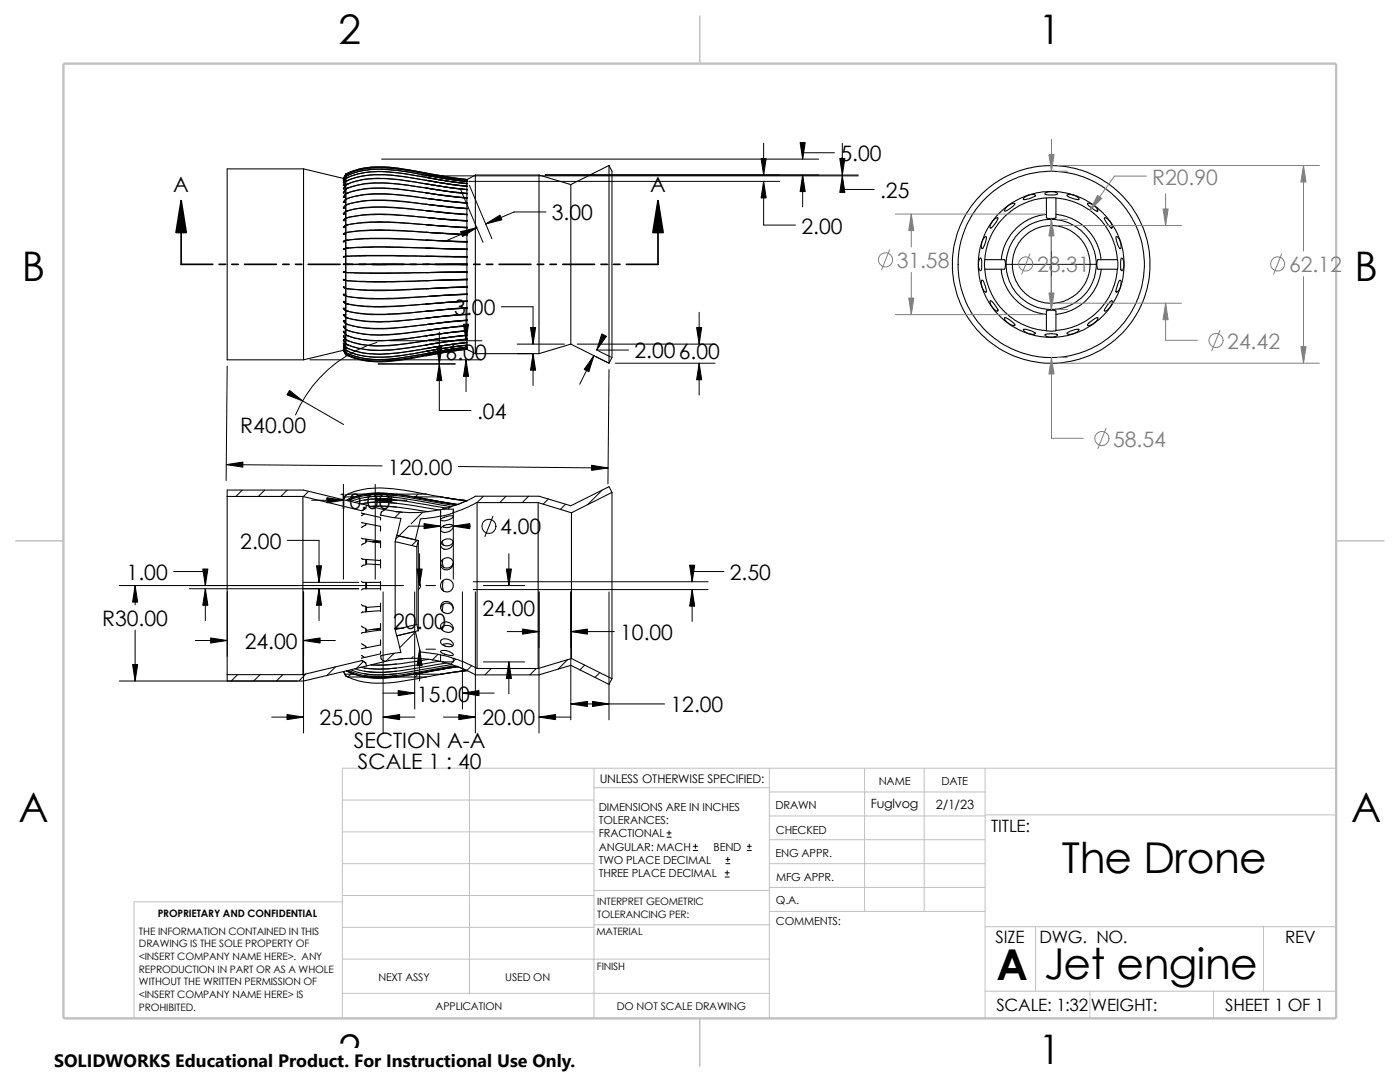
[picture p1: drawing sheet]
<svg xmlns="http://www.w3.org/2000/svg" width="279mm" height="216mm" viewBox="0 0 279 216" stroke-linecap="round" stroke-linejoin="round" font-family="sans-serif">
<g fill="none" stroke="#c0c0c0" stroke-width=".2">
<path d="M68.3 159.6h50.2M93.7 153.3v44.9M118.5 157.2h35M118.5 153.3v49.9M153.5 158h43.1M153.5 153.3v49.9M172.6 153.3v28.6M184.4 153.3v28.6M196.6 153.3v49.9M266.7 153.3h-198.4v49.9M68.3 172.3h50.2M68.3 166h50.2"/>
<path d="M68.3 178.7h50.2M68.3 180h-41.5v23.2M118.5 177.7h35.1M153.5 172.3h43.1M153.5 162.8h43.1M153.5 167.6h43.1M153.5 177.1h43.1M196.6 162.6h70.1M68.3 185h50.2M68.3 191.4h85.2M68.3 198.2h85.2M118.5 184.5h35.1"/>
<path d="M153.6 181.9h43M196.6 184.9h70.1M196.6 197.8h70.1M206.7 184.9v12.9M217.5 197.8v5.4M242.2 197.8v5.4M252.1 184.9v12.9"/>
</g>
<path d="M139.7 3.2v9.5M3.1 107.9h9.6M266.7 107.9h9.5M139.7 203.2v9.5" fill="none" stroke="#c0c0c0" stroke-width=".21"/>
<path d="M12.7 12.7h254v190.5h-254z" fill="none" stroke="#c0c0c0" stroke-width=".47"/>
<g fill="none" stroke="#000" stroke-width=".21">
<path d="M60.6 33.7v38.1M60.6 33.7h-15.3v38.1h15.3M60.6 33.7l7.9 1.9M68.5 35.6h.1M68.5 35.8h.1M68.5 35.8h.2M68.5 36h.1M68.5 36v.1M68.5 37h.1M68.5 36.1h.2M68.5 36.4h.1M68.5 36.4l.3 .1"/>
<path d="M68.5 37l.4 .1M68.5 37.6h.1M68.5 37.7h.1M68.5 37.7l.5 .1M68.5 38.4h.1M68.5 38.5h.1M68.5 38.5l.5 .1M68.5 39.3h.1M68.5 39.4h.1M68.5 39.4l.5 .1M68.8 38.9l-.3 .5M68.8 38.9l-.3 .4"/>
<path d="M68.8 38l-.3 .5M68.8 38l-.3 .4M68.8 37.2l-.3 .5M68.8 37.2l-.3 .4M68.8 35.1l-.3 .5M69 37.8h.1M69 37h.1M69 34.8h.1M69 34.8v36M69 35.6h.1M69 38.7h.1M69 36.2h.1"/>
<path d="M69 39.8h.1M69 39.7l-.5 .7M69 39.7h.1M69 38.7l-.5 .7M69 38.7l-.2 .2M69 38.7l-.5 .6M69 37.7v.1M69 37.7l-.5 .8M69 37.7h.1M69 37.7l-.2 .3M69 37.7l-.5 .7M69 36.9v.1"/>
<path d="M69 36.9l-.5 .8M69 36.9h.1M69 36.9l-.2 .3M69 36.9l-.5 .7M69 36.2l-.5 .8M69 35.6v.1M69 35.6l-.5 .8M69 35.2h.1M69 35.2l-.5 .9M69 35.2l-.5 .8M69 34.9v.1M69 34.9l-.5 .9"/>
<path d="M69 34.9h.1M69 34.8l-.5 .8M69.5 39.6a27.7 27.7 0 0 1 12-.5l3.5 .5M69.5 38.5a23.3 23.3 0 0 1 10-.7l5.5 .7M69.5 39.6a24.1 24.1 0 0 1 11-.7l4.5 .7M69.5 37.5a22.7 22.7 0 0 1 11-.6l4.5 .6M69.5 38.5a22.7 22.7 0 0 1 11-.7l4.5 .7M69.5 36.7a18.1 18.1 0 0 1 9-.9l6.5 .9M69.5 37.5a21.9 21.9 0 0 1 11-.7l4.5 .7M69.5 36.7a17.4 17.4 0 0 1 9-1l6.5 1M69.5 36a20.1 20.1 0 0 1 11-.7l4.5 .7M69.5 36a19.5 19.5 0 0 1 11-.8l4.5 .8"/>
<path d="M69.5 35a16.8 16.8 0 0 1 9-1l6.5 1M69.5 35a17.9 17.9 0 0 1 10-1l5.5 1M69.5 39.6l-.5 .2M69.5 38.5l-.5 .2M69.5 37.5l-.5 .2M69.5 39.6l-.5 .1M69.5 36.7l-.5 .2M69.5 36l-.5 .2M69.5 35l-.5 .2M85 39.6l8.2 .9M85 38.5l8.2 1M85 37.5l8.2 1.1"/>
<path d="M85 36.7l8.2 1.1M85 36l8.2 1.2M85 35.4l5.8 1 2.4 .2M85 35l8.2 1.2M85 34.5l8.2 1.3M85 34.7l3.7 .6 4.5 .6M85 35.4a37.7 37.7 0 0 0-12.3-.9l-2.3 .5-1.4 .6M85 34.7a36.8 36.8 0 0 0-11.6-1.1 12 12 0 0 0-4.4 1.3M85 34.5l-1.4-.3a30.4 30.4 0 0 0-10.9-.7l-2.8 .8-.9 .5M85 39.6l8.2 1M85 38.5l4.5 .7 3.7 .3M85 37.5l8.2 1.2"/>
<path d="M85 36l4.5 .7 3.7 .5M85 35.4l4.5 .8 3.7 .5M85 35l4.5 .8 3.7 .4M85 34.7l8.2 1.3M85 37.5l4.1 .6 4.1 .5M85 36l8.2 1.1M85 36l5.1 .8 3.1 .4M85 35.4l8.2 1.3M85 35.4l4.1 .7 4.1 .5M85 35l4.1 .7 4.1 .5M85 34.7l6.2 1 2 .2M93.2 39.5v1"/>
<path d="M93.2 38.7v.8M93.2 37.8v.8M93.2 37.2v.6M93.2 36.7v.4M93.2 36.2v.4M93.2 36v.2M93.2 35.8v.1M93.2 35.9v.1M93.2 36.2h.1M93.2 36.6v.1M93.2 37.1v.1M93.2 37.8h.1"/>
<path d="M93.2 38.6v.1M93.2 39.5h.1M93.2 38.7h.1M93.2 37.2h.1M93.2 36.7h.1M93.2 36.6h.1M93.2 35.9h.1M93.2 35.8h.1M94.9 34.9l-1.7 .9M94.9 34.9v35.7M94.9 34.9h12.7M107.6 34.9v35.7"/>
<path d="M107.6 34.9l6.3 1.9M113.9 36.8v31.9M121.5 33l.6 1.2v37.1l-.6 1.2M121.5 33l-7.6 3.8M121.5 33v39.5M204.3 39.5a2.09 2.09 0 0 1 2.3-.5l-.1 .2-.8 .3a1.81 1.81 0 0 1-1.5 .2zM208.5 38.6a2.3 2.3 0 0 1 2.6 .1l-.4 .2h-.7a1.83 1.83 0 0 1-1.5-.2zM208.8 39.5l-2.5 .4-2.3 .8-1.8 1.1-2 1.7-.9 1.1-1.6 2.5-.8 2.4-.3 2.3M208.8 39.5h1.9v4l-1.2 .1-.7-.2zM210.7 39.5l1.8 .3 1.4 .3 2 .8 1.6 1.1 1.7 1.4 1.4 1.7 1.4 2.4 .7 2.1 .3 2.2M213 38.9a2.15 2.15 0 0 1 2.3 .9l-.8-.1a2.05 2.05 0 0 1-1.6-.8zM68.5 52.7h4.3"/>
<path d="M68.5 54.2l1 .2M68.5 54.3h.2M68.5 41.5h.1M68.5 42.6v.1M68.5 44h.1M68.5 54.2v.2M68.5 55.8v.1l.5 .1h.5M68.5 58.7v.1M68.5 40.3h.1M68.5 40.4l.5 .1M68.5 41.4h.1M68.5 41.5l.5 .1"/>
<path d="M68.5 42.7h.1M68.5 42.7l.5 .1M68.5 43.9h.1M68.5 44l.5 .1M68.5 45.4h.5M68.5 46.7h.1M68.5 46.8h.5M68.5 48.3h.5M68.5 49.7h.1M68.5 49.7l.5 .1M68.5 51.3h.5M68.5 52.7h.5"/>
<path d="M68.5 52.8h.1M68.5 52.8h.5M68.5 54.2h.5M68.5 55.8h.5M68.5 57.3h.1M68.5 57.4h.1M68.5 58.8h.1M68.5 54.3l.3 .1M68.5 54.4h.5M68.5 55.8l.5 .2M68.5 55.8l.3 .1M68.5 57.3l.5 .2"/>
<path d="M68.5 57.3l.3 .1M68.5 57.4h.3M68.5 57.4l.5 .2M68.5 58.7l.5 .4M68.5 58.8l.3 .2M68.5 58.8l.5 .3M68.6 57.3l-.1 .1M68.6 55.8l.2 .1M68.8 54.4h.2M68.8 46.5l-.3 .3M68.8 45.1l-.2 .2M68.8 52.7l-.3 .1"/>
<path d="M68.8 51.2l-.3 .1M68.8 55.9l.2 .1M68.8 49.6l-.3 .1M68.8 57.4l.2 .2M68.8 59l.2 .1M68.8 46.5l-.3 .2M68.8 45.1l-.3 .2M68.8 43.7l-.3 .2M68.8 41.1l-.3 .4M68.8 41.1l-.3 .3M69 51.1h.5M69 56h.1"/>
<path d="M69 46.4h.1M69 54.4h.5M69 49.5h.1M69 48h.1M69 45h.1M69 43.6h.1M69 42.2h.1M69 56h.5M69 57.5l.5 .1M69 59.1l.5 .1M69 51.1l-.5 .1h.3M69 51.1v.1"/>
<path d="M69 49.5v.1M69 44.9l-.5 .5M69 48l-.5 .1v.2M69 48l-.4 .2M69 52.7v.1M69 57.2l-.5 .1M69 58.7h-.5M69 57.5v.1M69 59.1h.1M69 52.7l-.5 .1M69 51.1l-.5 .2M69 51.1l-.2 .1"/>
<path d="M69 49.5l-.5 .2M69 49.5l-.2 .1M69 57.6h.1M69 57.6h.5M69 48l-.5 .3M69 46.4l-.5 .4M69 46.4l-.2 .1M69 44.9h.1M69 44.9l-.2 .2M69 43.5l-.5 .5M69 43.5h.1M69 43.5l-.5 .4"/>
<path d="M69 42.2l-.5 .5M69 40.9h.1M69 40.9l-.5 .6M69 40.9l-.2 .2M69 40.9l-.5 .5M69.5 51.1h15.5M69.5 52.7h15.5zM69.5 54.4h15.5M69.5 51.1l3.2-.1 12.3 .1M69.5 49.5l5.2-.2 10.3 .2M69.5 54.4l4.5 .2 11-.2M69.5 56l3.9 .2 11.6-.2"/>
<path d="M69.5 56a96.7 96.7 0 0 0 15.5 0M69.5 57.6a112.7 112.7 0 0 0 15.5 0M69.5 49.5a112.7 112.7 0 0 1 15.5 0M69.5 47.9a96.7 96.7 0 0 1 15.5 0M69.5 47.9a75.3 75.3 0 0 1 15.5 0M69.5 46.4a75.3 75.3 0 0 1 15.5 0M69.5 57.6a75.3 75.3 0 0 0 15.5 0M69.5 59.2a66.7 66.7 0 0 0 14.1 .1l1.4-.1M69.5 46.4a55.8 55.8 0 0 1 14.1-.2l1.4 .2M69.5 44.8a53.8 53.8 0 0 1 14.1-.1l1.4 .1M69.5 59.2a53.8 53.8 0 0 0 14.1 .1l1.4-.1M69.5 44.8a44.5 44.5 0 0 1 13-.2l2.5 .2"/>
<path d="M69.5 43.4a44.5 44.5 0 0 1 13-.2l2.5 .2M69.5 43.4a34.2 34.2 0 0 1 12-.3l3.5 .3M69.5 42a34.2 34.2 0 0 1 12-.3l3.5 .3M69.5 42a31 31 0 0 1 12-.4l3.5 .4M69.5 40.8l.4-.2a38 38 0 0 1 13.7 0l1.4 .2M69.5 40.8a27.7 27.7 0 0 1 12-.5l3.5 .5M69.5 49.5h-.5M69.5 47.9l-.5 .1M69.5 46.4h-.5M69.5 44.8l-.5 .2-.5 .4M69.5 43.4l-.5 .1M69.5 42l-.5 .2"/>
<path d="M69.5 46.4h-.5l-.5 .3M69.5 40.8l-.5 .1M69.5 44.8l-.5 .1M72.8 52.7h6.3M73.2 52.7h.1M75.9 52.7v.1M76.8 52.7h.1M79.1 52.7h5.9M85 52.7h8.2M85 51.1l8.2 .1M85 49.5l8.2 .2M85 47.9l8.2 .4"/>
<path d="M85 46.4l8.2 .4M85 44.8l8.2 .6M85 43.4l8.2 .7M85 42l8.2 .8M85 40.8l8.2 .8M85 51.1l8.2 .2M85 52.7l8.2 .1M85 49.5l8.2 .3M85 46.4l8.2 .5M85 44.8l8.2 .7M85 40.8l8.2 .9M85 47.9l8.2 .3"/>
<path d="M85 46.4l8.2 .3M85 44.8l8.2 .5M85 43.4l8.2 .6M93.2 54.3l-8.2 .1M93.2 55.8l-8.2 .2M93.2 57.3l-8.2 .3M93.2 58.7l-8.2 .5M93.2 52.7h-8.2M93.2 54.4h-8.2M93.2 54.2l-8.2 .2M93.2 55.7l-8.2 .3M93.2 57.2l-8.2 .4"/>
<path d="M93.2 58.8l-8.2 .4M93.2 51.3v1.4M93.2 52.8v1.4M93.2 49.8v1.4M93.2 54.4v1.3M93.2 55.8v1.4M93.2 48.3v1.4M93.2 46.9v1.3M93.2 57.3v1.4M93.2 45.5v1.2M93.2 58.8v1.3M93.2 44.1v1.2"/>
<path d="M93.2 42.8v1.2M93.2 41.7v1.1M93.2 40.6v1M93.2 51.3h.1M93.2 52.7h.1M93.2 54.2h.1M93.2 55.7h.1M93.2 40.5v.1M93.2 41.6v.1M93.2 42.8h.1M93.2 44v.1M93.2 45.3v.2"/>
<path d="M93.2 46.7v.2M93.2 48.2v.1M93.2 49.7v.1M93.2 51.2v.1M93.2 52.7v.1M93.2 54.2v.2M93.2 55.7v.1M93.2 57.2v.1M93.2 58.7v.1M93.2 52.8h.1M93.2 49.8h.1M93.2 58.7h.1"/>
<path d="M93.2 48.3h.1M93.2 46.9h.1M93.2 45.5h.1M93.2 44.1h.1M93.2 41.7h.1M93.2 40.6h.1M195.6 51.6l.1-.1a2.49 2.49 0 0 1 .2 1.9l-.2 .6a1.71 1.71 0 0 1-.3-2zM196 55.9l.2 .1 .4 1 .2 1.3a1.92 1.92 0 0 1-.9-2.3zM196.5 53.7l.4 2.4 .9 2.4 1.3 2.2 1.5 1.7 1.8 1.4 1.6 .9 1.9 .7 2.9 .6M196.6 53.7h.1M196.6 51.8h3.9l.2 .6-.1 1-.2 .3h-3.8M196.6 47.3v-.1a.25 .25 0 0 1 .3 .1 .25 .25 0 0 1 0 .4l-.2 .6a1.87 1.87 0 0 1-.7 1.3 2.36 2.36 0 0 1 .6-2.3z"/>
<path d="M196.6 51.8v1.9M198.2 44l.9-.6a1.69 1.69 0 0 1-.7 1.4l-.7 .7a.96 .96 0 0 1 .4-1.3zM199.8 53.7l.2 1.5 .5 1.5 1 1.8 .9 1 1.5 1.4 .9 .6 1.8 .8 2.2 .4M201.1 41.1a1.24 1.24 0 0 1 1.5-.4l-.8 .7a1.89 1.89 0 0 1-1.4 .7l.3-.6zM208.8 42.8l-1.5 .2-1.9 .7-1.2 .7-1.5 1.2-1.2 1.6-.8 1.2-.6 1.9-.3 1.5M210.7 42.8l1.8 .3 1.5 .5 1.7 1.1 1.3 1.1 1.3 1.6 .6 1.2 .5 1.4 .4 1.8M217 40.6a2.26 2.26 0 0 1 2.1 1.5 2.49 2.49 0 0 1-1.7-.9zM219 51.9l4-.1 .1 1.9h-4l-.2-.6zM219.8 53.7l-.3 1.8-.9 2.1-1 1.5-1.2 1.2-1 .7-1.5 .9-1.7 .6-1.5 .2M220.4 43.5a1.22 1.22 0 0 1 1.3 .9l.3 .6-.1 .5-.7-.6zM222.8 47.2a1.98 1.98 0 0 1 .9 2.2l-.1 .2a1.16 1.16 0 0 1-.7-1.2zM223 53.7h.1"/>
<path d="M223 53.7l-.4 2.3-.9 2.5-1.3 2.1-1.2 1.5-1.5 1.3-2.1 1.2-2.6 1-2.3 .4M223.4 56l.1-.1a1.51 1.51 0 0 1-.1 1.8l-.4 .5a.17 .17 0 0 1-.2 .1 .17 .17 0 0 1-.1-.2zM223.9 51.5a2.13 2.13 0 0 1 0 2.5 2.81 2.81 0 0 1-.2-2zM68.5 69.9l-7.9 1.9M68.5 61.5v.1M68.5 62.8l.3 .4M68.5 64.1l.5 .5M68.5 65.1l.5 .7M68.5 66.1l.5 .7M68.5 67.8l.5 .9 .5 .1M68.5 69.7v.1M68.5 60.2h.1"/>
<path d="M68.5 61.6h.1M68.5 62.9h.1M68.5 64h.1M68.5 64.1h.1M68.5 67.1h.1M68.5 68.5h.1M68.5 69h.1M68.5 69.1h.1M68.5 69.5h.1M68.5 69.7h.2M68.5 69.8h.1M68.5 69.9h.1"/>
<path d="M68.5 62.8l.5 .5 .5 .2M68.5 60.2l.5 .4M68.5 60.2l.3 .3M68.5 61.6l.5 .4M68.5 61.5l.5 .5M68.5 61.6l.3 .2M68.5 62.9l.3 .3M68.5 62.9l.5 .5M68.5 64l.5 .6M68.5 64l.3 .4M68.5 64.1l.3 .3M68.5 67.1l.5 .7"/>
<path d="M68.5 67.1l.3 .4M68.5 67.8l.5 .8M68.5 68.5l.5 .8M68.5 68.5l.3 .5M68.5 69l.5 .9M68.5 69l.3 .6M68.5 69.1l.3 .5M68.5 69.1l.5 .8M68.5 69.5l.5 .9M68.5 69.7l.5 .9M68.5 69.8l.5 .8M68.5 69.9l.5 .9"/>
<path d="M68.5 69.9l.3 .5M68.6 60.2h-.1M68.6 65.2l.4 .6M68.6 66.2l.4 .6M68.6 67.9l.4 .7M68.6 69.8l-.1 .1M68.7 69.4l-.2 .1M68.8 69h-.3M68.8 60.5l.2 .1M68.8 63.2l.2 .2M68.8 64.4l.2 .2M68.8 67.5l.2 .3"/>
<path d="M68.8 69l.2 .3M68.8 69.6l.2 .3M68.9 68.4l-.4 .1M69 67.7l-.5 .1M69 62h.1M69 63.3h.1M69 67.7v.1M69 69.3h.1M69 70.7v.1M69 70.7h.1M69 70.4a18.1 18.1 0 0 0 10.5 1.1l5.5-.9M69 70.6a15.5 15.5 0 0 0 9.5 1.3l6.5-1.1"/>
<path d="M69 70.8a16.4 16.4 0 0 0 9.5 1.3l6.5-1.1M69 70.6h.1M69 60.1l-.5 .1M69 61.5h-.5M69 62.7l-.5 .1M69 63.9l-.5 .1M69 65l-.5 .1M69 66l-.5 .1M69 66.9l-.5 .2M69 69.9h.1M69 60.6l.5 .1M69 62l.5 .1"/>
<path d="M69 60.5v.1M69 64.6l.5 .2M69 60.6h.1M69 65.8l.5 .2M69 63.4l.5 .1M69 63.4h.1M69 64.6h.1M69 66.8l.5 .2M69 65.7v.1M69 67.8l.5 .2M69 65.8h.1M69 66.8h.1"/>
<path d="M69 68.6l.5 .2M69 67.8h.1M69 69.3l.5 .3M69 68.6h.1M69 69.9l.5 .2M69 69.8v.1M69 70.3h.1M69 70.4h.1M69.5 60.7a48.9 48.9 0 0 0 13 .2l2.5-.2M69.5 60.7a40.8 40.8 0 0 0 13 .2l2.5-.2M69.5 62.1a40.9 40.9 0 0 0 12 .3l3.5-.3M69.5 62.1l.4 .1a42.1 42.1 0 0 0 13.7 .1l1.4-.2"/>
<path d="M69.5 63.5a38.9 38.9 0 0 0 13 .3l2.5-.3M69.5 63.5a33.7 33.7 0 0 0 13 .3l2.5-.3M69.5 64.8a30.2 30.2 0 0 0 12 .4l3.5-.4M69.5 64.8a26.1 26.1 0 0 0 11 .5l4.5-.5M69.5 66a26.1 26.1 0 0 0 11 .5l4.5-.5M69.5 66a23.5 23.5 0 0 0 11 .5l4.5-.5M69.5 67a24.1 24.1 0 0 0 11 .6l4.5-.6M69.5 67a20.7 20.7 0 0 0 10 .8l5.5-.8M69.5 68a22.7 22.7 0 0 0 11 .6l4.5-.6M69.5 68a19.9 19.9 0 0 0 10 .8l5.5-.8M69.5 68.8a19.9 19.9 0 0 0 10 .8l5.5-.8M69.5 68.8a19.2 19.2 0 0 0 10 .9l5.5-.9"/>
<path d="M69.5 69.6a21.2 21.2 0 0 0 11 .7l4.5-.7M69.5 69.6a17.4 17.4 0 0 0 9 .9l6.5-.9M69.5 70.1a19.5 19.5 0 0 0 11 .8l4.5-.8M69.5 70.1a17.9 17.9 0 0 0 10 .9l5.5-.9M93.2 69.7l1.6 .9M93.2 60.1l-8.2 .6M93.2 61.5l-8.2 .6M93.2 62.7l-8.2 .8M93.2 63.9l-8.2 .9M93.2 65l-8.2 1M93.2 66l-8.2 1M93.2 66.9l-8.2 1.1"/>
<path d="M93.2 67.7l-8.2 1.1M93.2 68.4l-2.4 .2-5.8 1M93.2 68.9l-8.2 1.2M93.2 69.3l-4.5 .6-3.7 .7M93.2 69.6l-8.2 1.2M93.2 60.2l-8.2 .5M93.2 61.4l-8.2 .7M93.2 62.8l-8.2 .7M93.2 64l-8.2 .8M93.2 65.1l-8.2 .9M93.2 67.6l-8.2 1.2M93.2 68.3l-4.1 .5-4.1 .8"/>
<path d="M93.2 68.4l-8.2 1.2M93.2 68.9l-3.1 .4-5.1 .8M93.2 69.3l-4.1 .5-4.1 .8M93.2 69.7l-8.2 1.3M93.2 60.2v1.2M93.2 69.6v.1M93.2 69.3v.3M93.2 68.9v.4M93.2 68.4v.5M93.2 67.7v.6M93.2 66.9v.7M93.2 66v.9"/>
<path d="M93.2 65.1v.9M93.2 64v1M93.2 62.8v1.1M93.2 61.5v1.2M93.2 68.3l-4.9 .7-3.3 .6M93.2 69.3l-8.2 1.3M93.2 69.7h.1M93.2 60.1v.1M93.2 61.4v.1M93.2 62.7v.1M93.2 63.9v.1M93.2 65v.1"/>
<path d="M93.2 66h.1M93.2 66.9h.1M93.2 67.6v.1M93.2 68.3v.1M93.2 68.9h.1M93.2 69.3h.1M93.2 69.6h.1M93.2 68.4h.1M93.2 68.3h.1M93.2 67.6h.1M93.2 65h.1M93.2 63.9h.1"/>
<path d="M93.2 62.7h.1M93.2 61.4h.1M93.2 60.1h.1M94.9 70.6h12.7M113.9 68.7l7.6 3.8M113.9 68.7l-6.3 1.9M197.6 60a2.87 2.87 0 0 1 1.5 1.6v.2a.17 .17 0 0 1 0 .3 .17 .17 0 0 1-.2 0 2.5 2.5 0 0 1-1.3-2.1zM200.4 63.4a3.4 3.4 0 0 1 2.1 1.5 2.1 2.1 0 0 1-2.1-1.5zM204.2 65.7h.5l.6 .2a1.87 1.87 0 0 1 1.3 .7 2.1 2.1 0 0 1-2.4-.9zM208.6 66.7l1.5-.1 .9 .2a1.54 1.54 0 0 1-1.8 .4l-.5-.2-.2-.1zM208.8 62.1l.5-.2h.9l.5 .2v3.9h-1.9zM213 66.4l.8-.4a1.77 1.77 0 0 1 1.5-.2 2.11 2.11 0 0 1-2.4 .7z"/>
<path d="M217.3 64.5l.3-.3a1.73 1.73 0 0 1 1.5-.7 2.19 2.19 0 0 1-2.1 1.4zM221.6 60.2l.3-.2a1.56 1.56 0 0 1-.8 1.7l-.6 .4a1.64 1.64 0 0 1 .7-1.5zM45.3 99.1h15.2M45.3 99.1v-1.3h15.3l8.5 2.1M45.3 99.1v35.5M60.5 99.1l11.6 2.8M60.5 99.1v35.5M68.8 99.1h1.8M69 98.8h.1M69 98.8l-.2 .3M69 98.8l-.5 .9 .3-.6M69.2 99.9l4 .9-.2 .6"/>
<path d="M69.3 99.9a15.1 15.1 0 0 1 8.8-1.3l13.1 2.1M69.5 98.6a16.2 16.2 0 0 1 9-1.1l6.5 1.1M69.5 98.6h3.3M69.5 98.6l-.5 .2M69.5 99.9a14.8 14.8 0 0 1 8.6-1.1l2.3 .3 10.4 1.8M70.6 99.1l-1.5 .8M72.8 98.6a22.5 22.5 0 0 1 6.3 0M72.8 99.8a18.8 18.8 0 0 1 6.3 0M72.8 99.8a22.5 22.5 0 0 1 6.3 0M72.8 98.6l-2.2 .6-1.4 .7M72.8 99.8l-2 .4M79.1 98.6l12.3 2.1"/>
<path d="M79.1 99.8l10.1 1.6M79.1 98.6h5.9M82.8 99.1l8.6 1.6M82.8 99.1h5.1M85 98.6l8.2 1.3M87.9 99.1l5.3 .8M89.2 99.4l4 .5M93.1 99.9l-1.7 .8M93.2 99.9l-1.8 .8M122.1 98.3l-.6-1.2-7.6 3.8-6.3-1.9h-12.7l-1.7 .9M122.1 98.3l-8.1 4M122.1 98.3v37.1"/>
<path d="M70 100.1a17.3 17.3 0 0 1 9.8-.7l10.4 1.7M72.1 100.5a26.4 26.4 0 0 1 9.6 .3l6 1M72.1 102.4l3.8 .9v.5M72.1 104.2l3.8 .8M72.1 107.4l3.8 .6M72.1 111.4l.3 .2 3.5 .2M72.1 116l.3 .2h3.5M72.3 101.9h-.2M72.8 102.5l-.7 .4M73 101.4l-.7 .5M73 104.8l-.9 .5M73 108.3l-.9 .5"/>
<path d="M73 107.6v.7M73 112.7l-.6 .1-.3 .3M73 111.6v1.1M73 116.2v1.3M73 104.4v.4M73 101.4h.1M73.1 104.5l-.1 .3M73.2 116.2v1.3M73.2 111.6v.9M73.2 107.6v.3M73.2 100.8l3.6 .9M73.2 112.5l2.7 .2"/>
<path d="M73.2 107.9l2.7 .4M73.2 107.9l-.2 .4M73.2 112.5l-.2 .2M74 101h.6a51.2 51.2 0 0 1 10.9 1.1M74.4 108.1h1.5M75.9 102.8l4.1 .6M75.9 102.8h.1M75.9 105v1M75.9 107.9v1.4M75.9 111.7v1.6M75.9 116v1.7M75.9 108.1h-1.6"/>
<path d="M75.9 117.5h-3.4l-.4 .2M78.9 108.1l4.3 1M78.9 108.1v17.5M79 102.1l1.3 .1M83.2 109.1v15.5M83.5 116.1a.92 .92 0 0 1 0 1.5M83.5 107.9v18M83.5 107.9l-4.3-1.1-.3 1.3M83.5 107.9l-.3 1.2M87.9 101.7l-4.6 .6-3.1-.1-2.8-.4a.76 .76 0 0 0-1 .2l-.3 .2-.2 .6M87.9 112.4l.6 .8M87.9 103l-4 .5-1 4.2-3.7-.9 .8-3.3"/>
<path d="M87.9 101.7v1.3M87.9 103.6l.8-.4a1.75 1.75 0 0 1 1.8-.1 2.26 2.26 0 0 1-2.6 .6zM88 108.3l.5 .5M88.1 111.8a1.22 1.22 0 0 1 1.8-.4 1.22 1.22 0 0 1 .3 1.8 1.22 1.22 0 0 1-1.7 .4 1.22 1.22 0 0 1-.4-1.8zM88.2 117.6h.2M88.2 116.1h.2M88.2 105.2a1.7 1.7 0 0 1 2.3-.2 1.6 1.6 0 0 1-2.5 .9l-.1-.3zM88.2 108a1.4 1.4 0 0 1 2.2 0 1.29 1.29 0 0 1-.9 1.5 1.29 1.29 0 0 1-1.6-.7zM88.3 105.1l.2 .1M88.3 107.9l.2 .9M88.3 111.7h.1M88.3 111.6v.8l.2 .8"/>
<path d="M88.4 105l.1 .2M88.5 101.6l-.6 .1M88.5 115.8l-.2 1.1 .2 1M90.3 104.8a1.72 1.72 0 0 1-1.8 .4M90.4 108.1a1.36 1.36 0 0 1-1.9 .7M90.5 112.2a1.31 1.31 0 0 1-2 1M90.5 102.3l-1.5 .5-1.1 .2M91.3 100.6l-3 1h2.2v.7M91.4 100.7h.1M95.2 100.2l-1.7 .9-3 1.2M107.4 100.3v33.1M107.4 100.3h-12.2v33.1"/>
<path d="M107.4 100.3l6.6 2M114 102.3v29.1M45.3 134.6h15.2M68.8 134.5h1.8M68.8 134.5l.2 .4M68.8 134.5l-.3-.5 .5 .9M69 134.9h.1M69 134.9l.5 .2M69.1 133.9l1.5 .6M69.1 133.9l-8.5 2h-15.3v-1.3M69.2 133.9l1.4 .6 2.2 .6M69.5 135.1a18 18 0 0 0 11 .8l4.5-.8"/>
<path d="M69.5 135.1h3.3M72.1 131.8l.9 .5M72.1 130.8l.7 .4M72.1 128.4l.9 .5M72.1 124.9l.9 .5M72.1 120.6l.3 .3 .6 .1M72.8 135.1a18.8 18.8 0 0 0 6.3 0M73 132.3l-.9-.5-11.6 2.8M73 125.4v.7M73 121v1.1M73 132.3l.2 .6M73 128.9v.3"/>
<path d="M73 128.9l.1 .3M73 125.4l.2 .4M73 121l.2 .2M73.2 125.8v.3M73.2 121.2v.8M73.2 132.9l-4 1M74.3 125.6h1.6h-1.5M75.9 129.9v.6l-3.8 .9M75.9 128.7l-3.8 .8M75.9 125.7l-3.6 .5-.2 .2M75.9 121.9l-3.6 .2-.2 .2M75.9 130.9l.2 .7 .7 .4-3.6 .9"/>
<path d="M75.9 127.7v1M75.9 124.4v1.4M75.9 120.4v1.6M75.9 130.9h.1M75.9 125.3l-2.7 .5M75.9 121l-2.7 .2M76.2 130.9h-.3M76.8 132l3.3-.6h3.2l2.5 .2 2.1 .4M78.9 125.6l.3 1.3 4.3-1M79.1 135.1h5.9M80.4 131.5l-1.4 .1M82.8 134.5h5.1"/>
<path d="M83.2 124.6l-4.3 1M83.2 124.6l.3 1.3M83.9 130.2l-1-4.2-3.7 .9 .8 3.3-3.9 .6M83.9 130.1l4 .6M85.5 131.6l-.6 .1a53.7 53.7 0 0 1-10.3 1h-.6M87.7 132l-2.8 .4a41.9 41.9 0 0 1-10.9 1l-1.9-.3M87.9 130.7l2.6 .7v.7h-2.2l3.1 .9-12.3 2.1M87.9 132l.6 .1M87.9 130.7v1.3M88 127.8a1.62 1.62 0 0 1 2.5 .9 1.46 1.46 0 0 1-2.1 0l-.5-.5zM88 124.6a1.38 1.38 0 0 1 1.6-.4 1.38 1.38 0 0 1 .8 1.4 1.38 1.38 0 0 1-2.3 0l-.2-.5zM88 129.9a2.38 2.38 0 0 1 2.5 .8 3 3 0 0 1-2.6-.7z"/>
<path d="M88.3 122h.1M88.4 120.2a1.28 1.28 0 0 1 1.8 .4 1.28 1.28 0 0 1-.5 1.8 1.3 1.3 0 0 1-1.6-.6 1.3 1.3 0 0 1 .3-1.6zM88.5 125l-.2 .8M88.5 125l-.5 .4M88.5 128.6h-.2M88.5 128.6l-.1 .1M88.5 120.6l-.2 1.4M88.5 120.6a1.27 1.27 0 0 1 2 .9M88.5 120.6l-.3 .2-.3 .5M88.5 125a1.36 1.36 0 0 1 1.9 .6M88.5 128.6l.1-.1a1.77 1.77 0 0 1 1.7 .4M89.2 132.3l-2.7 .4a48.7 48.7 0 0 1-12.5 1.4l-3.2-.7"/>
<path d="M90.2 132.6l-3.7 .6a59.1 59.1 0 0 1-10.6 1.5h-.7a13.5 13.5 0 0 1-5.2-1.1M90.4 131.4a20.6 20.6 0 0 1 4.8 2M90.8 132.8l-9.1 1.6a22.6 22.6 0 0 1-10.2 .1l-2-.7M91.2 133l-6.3 1.1a44.2 44.2 0 0 1-10.3 1.2 12.2 12.2 0 0 1-5.3-1.5M91.4 133.1l-8.6 1.4M91.4 133.1l1.8 .7M91.4 133.1h.1M91.4 133.1l1.7 .7M93.2 133.8l-5.3 .7M93.2 133.8l1.7 .9h12.7l6.3-1.9 7.6 3.8 .6-1.2M93.2 133.8l-3.7 .5-4.5 .8M93.2 133.8l-2 .3"/>
<path d="M95.2 133.4h12.2M114 131.4l-6.6 2M114 131.4l8.1 4"/>
<circle cx="209.8" cy="52.8" r="14.5"/>
<circle cx="209.8" cy="52.7" r="9"/>
<circle cx="209.8" cy="52.8" r="7.8"/>
<circle cx="209.8" cy="52.8" r="19.7"/>
<circle cx="209.8" cy="52.8" r="18.6"/>
<circle cx="89.2" cy="116.8" r="1.27"/>
</g>
<g fill="none" stroke="#000" stroke-width=".2">
<path d="M76.2 31.7h87.2M84 35.1h87.3M91.9 37.8l4.5 10.5M93.6 36.2h62M93.7 37l4.5 10.6M108.8 34.9h62.5M152.4 36.2v8.7h6.3M152.4 28.6v6.3M160.2 34.9v6.4M166.5 30.5h-6.3v1.2M168.1 28.6v6.3M168.1 35.1v2.7h6.4"/>
<path d="M95.2 45.4l-5.9 2.5M109 42.3h-6.4l-5.7 2.4M200.7 52.7h9.1M209.8 43.7v8.9M209.8 52.7v9.1M209.9 52.7h8.9M45.3 73.1l-.2 22.8M61.8 71.8h34.4M75.2 68.3a25.6 25.6 0 0 0-16.2 14.5M75.5 72.6h15.3M77.7 68h18.5M87.7 66.3v15.6h6.3"/>
<path d="M93 61.6v6.4M93 71.8v6.3M100 61.2h6.4v7.5M103.2 68.7h9.4M103.2 70.6h3.1M106.4 70.6v6.3M115.2 68.7h27.5M118.5 71l-2.8 5.7M118.9 71.2l2.5 1.2M119.1 69.8h.1M119.1 69.8h6.3M119.4 70l2.5 1.2"/>
<path d="M121.5 73.7l-.2 22.9M122.8 72.5h19.9M139.5 62.3v6.4M139.5 72.5v6.3M45.2 92.7l31 .3M48.3 97.8l-1.2 1.3M52.8 97.8l-1.2 1.3M57.3 97.8l-1.3 1.3M60.4 80l8.2 4.7M61.6 98l-1.1 1.1M62.2 99.8h6.3M68.5 96.6v19"/>
<path d="M74.9 96.6v19M74.9 99.8h6.3M82.8 99.2h.1M83.4 98.6l-.5 .5M86.7 99.9h.1M87.5 99l-.1 .1M91.5 93.1l29.9 .3M96.5 99l-1.3 1.3M101 99l-1.3 1.3M105.5 99l-1.3 1.3M109.4 99.6l-1 1M120.1 97.8l-2.8 2.9"/>
<path d="M23.8 116.8h56.7M27 116.8v3.9M34.6 114h6.4v2.8M37.8 117.5h33.8M41 117.5v6.3M45.3 118.1v12.9M57.3 107.8h6.4v8.4M60.5 116.2h11.1M60.6 118.1v28.2M63.7 117.5v6.3M76.5 118.1v28.2M79.9 102.2l-1.2 1.1"/>
<path d="M82.8 118.1v23.4M83.2 107.8l-1 1M83.7 110.5v6.3M84.3 102.2l-2.3 2.3M85 116.8h1.9M87.9 105h-6.3l-2.6 2.6M87.9 101.8v13.8M89.8 101.2l-.3 .4M90.5 105h3.4M90.5 101.8v13.8M92.3 118.1v23.4M94.4 116.1h46.9"/>
<path d="M94.4 117.6h46.9M94.9 118.1v28.2M96.5 116.8h8.2M98.4 103l-1.6 4.1M101.6 110.5v6.3M107.6 118.1v28.2M112.9 100.6l-1.1 1M113.9 118.1v25.5M121.5 118.1v25.5M138.1 117.6v6.4M144.5 114h-6.4v2.1M23.8 135.9h35.5"/>
<path d="M27 125.7v10.2M39 127.8h6.3M47.4 134.6l-1.3 1.3M51.9 134.6l-1.3 1.3M56.4 134.6l-1.2 1.3M60.6 127.8h6.3M61 134.5l-1.4 1.4M67 133.1l-1.8 1.7M70 134.5l-.6 .6M72.5 132l-1.3 1.3M76.4 138.3h6.4M78.6 130.4l-1.6 1.6"/>
<path d="M82.5 131l-.4 .4M82.6 126.4l-2.8 2.8M83.2 134.7l-.3 .4M83.7 129.5v6.4M85 129.5h1.9M87.4 130.6l-1.1 1.1M87.9 134.5v.1M90.4 132.1l-.5 .4M90.9 131.5l-.4 .5M92.3 138.3h6.3M94.1 132.8l-1 1M96.5 132.1h8.2"/>
<path d="M98 133.4l-1.2 1.3M101.2 126h6.4M101.6 132.1v6.3M107 133.4l-1.3 1.3M113.3 131.6l-1.9 1.9M113.9 126h8.7M116.7 132.7l-1 1M119.7 134.2l-1 1M54.2 143.1h6.4M76.5 143.1h6.3M88.5 143.1h6.4M107.6 143.1h6.3"/>
<path d="M113.9 140.5h18.7M133.1 167h.8M133.1 166.2h.8M133.5 165.8v.8M138.3 169.7h.9M138.3 168.9h.9M138.8 168.4v.9M144.7 175h.8M144.7 174.2h.8M144.9 172.3h.8M144.9 171.5h.8M145.1 173.7v.9"/>
<path d="M145.2 171.1v.8M149.1 169.7h.8M149.1 168.9h.8M149.5 168.4v.9"/>
<circle cx="97.6" cy="105" r="1.41"/>
</g>
<g fill="#000" stroke="#000" stroke-width=".2">
<path d="M152.4 36.2l.5 3.3h-1zM151.9 31.6h1l-.5 3.3zM159.7 28.4h1l-.5 3.3zM160.2 34.9l.5 3.3h-1zM167.6 31.6h1l-.5 3.3zM168.1 35.1l.5 3.3h-1zM91.9 46.2l3.3-.8-2.9 1.8zM96.9 44.7l2.9-1.8 .4 1zM87.2 69.3h1l-.5 3.3zM87.7 72.6l.5 3.3h-1zM93 71.8l.5 3.3h-1zM92.5 64.7h1l-.5 3.3z"/>
<path d="M106.4 70.6l.5 3.3h-1zM105.9 65.4h1l-.5 3.3zM118.5 71l-1 3.2-.9-.5zM120.1 66.6l.9 .5-1.9 2.7zM139 65.4h1l-.5 3.3zM139.5 72.5l.5 3.3h-1zM45.2 92.7l3.3-.5v1zM57.8 77.9l2.6 2.1-3.1-1.2zM65.2 99.3l3.3 .5-3.3 .5zM74.9 99.8l3.3-.5v1zM118.1 92.8l3.3 .6-3.3 .5zM27 116.8l.5 3.3h-1z"/>
<path d="M40.5 113.5h1l-.5 3.3zM41 117.5l.5 3.3h-1zM63.2 112.9h1l-.5 3.3zM63.7 117.5l.5 3.3h-1zM83.2 113.5h1l-.5 3.3zM84.6 104.5l3.3 .5-3.3 .5zM90.5 105l3.3-.5v1zM101 113.5h1.1l-.5 3.3zM137.6 112.8h1l-.5 3.3zM138.1 117.6l.5 3.3h-1zM26.5 132.6h1l-.5 3.3zM42 127.3l3.3 .5-3.3 .5z"/>
<path d="M60.6 127.8l3.3-.5v1zM79.5 137.8l3.3 .5-3.3 .5zM83.7 129.5l.5 3.3h-1zM92.3 138.3l3.3-.5v1zM101.6 132.1l.5 3.3h-1.1zM104.3 125.5l3.3 .5-3.3 .5zM113.9 126l3.3-.5v1zM57.3 142.6l3.3 .5-3.3 .5zM76.5 143.1l3.3-.5v1zM91.6 142.6l3.3 .5-3.3 .5zM107.6 143.1l3.3-.5v1zM113.9 140.5l3.3-.5v1z"/>
<path d="M118.2 140l3.3 .5-3.3 .5z"/>
</g>
<path d="M36.2 40l1 6.4h-2.1zM131.3 40l1 6.4h-2z" fill="#000" stroke="#000" stroke-width=".34"/>
<g fill="none" stroke="#000" stroke-width=".34">
<path d="M36.2 40v12.7h6.3M43.7 52.7h1.3M46.3 52.7h1.2M48.8 52.7h6.4M56.4 52.7h1.3M59 52.7h1.2M61.5 52.7h6.4M69.1 52.7h1.3M71.7 52.7h1.2M74.2 52.7h6.4M81.8 52.7h1.3M84.4 52.7h1.2"/>
<path d="M86.9 52.7h6.4M94.5 52.7h1.3M97.1 52.7h1.2M99.6 52.7h6.4M107.2 52.7h1.3M109.8 52.7h1.2M112.3 52.7h6.4M119.9 52.7h1.3M122.5 52.7h1.2M131.3 40v12.7h-6.3"/>
</g>
<g fill="none" stroke="#808080" stroke-width=".2">
<path d="M209.8 27.8v6.4M211.1 34.2h1.9M211.1 33h52.2M228.8 35.1h-6.4l-4.9 6.9M232.6 38.7v6.3M260.1 33v17.1M177.5 49.8l-1.6 4M178.7 42.7h29.8M181.9 42.7v6.6M181.9 54.4v8.4M205.5 50.7l-1.6 4M209.8 43.8v6.3"/>
<path d="M209.8 55.2v6.6M211.1 43.8h1.9M211.1 45h24.7M255.8 50.7l-1.6 4M260.1 55.2v17.3M178.7 62.8h29.8M209.8 71.3v16.2h6.4M211.1 71.3h1.9M211.1 61.8h1.9M211.1 60.5h24.7M211.1 72.5h52.2M232.6 60.5v7.4h6.4"/>
<path d="M243.5 65.9l-1.6 4.1M220.7 85.5l-1.6 4"/>
<circle cx="176.7" cy="51.9" r="1.41"/>
<circle cx="204.7" cy="52.7" r="1.41"/>
<circle cx="255" cy="52.7" r="1.41"/>
<circle cx="242.7" cy="67.9" r="1.41"/>
<circle cx="219.9" cy="87.5" r="1.41"/>
</g>
<g fill="#808080" stroke="#808080" stroke-width=".2">
<path d="M209.8 71.3l.6 3.3h-1.1z"/>
<path d="M209.3 30.9h1.1l-.6 3.3z"/>
<path d="M209.3 58.5h1.1l-.6 3.3z"/>
<path d="M232.6 60.5l.5 3.3h-1z"/>
<path d="M209.8 43.8l.6 3.3h-1.1z"/>
<path d="M232.1 41.7h1l-.5 3.3z"/>
<path d="M219 39l.9 .6-2.4 2.4z"/>
<path d="M260.1 33l.5 3.3h-1z"/>
<path d="M259.6 69.2h1l-.5 3.3z"/>
<path d="M181.9 42.7l.5 3.3h-1z"/>
<path d="M181.4 59.5h1l-.5 3.3z"/>
</g>
<path d="M10.8 209.2h104.1v6.7h-104.1z" fill="#fff"/>
<g font-size="8.5">
<text x="211.9" y="174.1">The Drone</text>
<text x="198.8" y="195.5">A</text>
<text x="208.4" y="195.3">Jet engine</text>
</g>
<g font-size="8.1">
<text x="67.6" y="8.8">2</text>
<text x="207.3" y="8.8">1</text>
<text x="4.4" y="56.1">B</text>
<text x="270.3" y="56.1">B</text>
<text x="3.7" y="164.1">A</text>
<text x="269.6" y="164.1">A</text>
<text x="67.6" y="212.3">2</text>
<text x="207.3" y="212.3">1</text>
</g>
<g font-size="4.2">
<text x="167.7" y="32.1">5.00</text>
<text x="34.6" y="38.4">A</text>
<text x="129.8" y="38.4">A</text>
<text x="175.6" y="39.5">.25</text>
<text x="110.1" y="43.9">3.00</text>
<text x="159.9" y="46.6">2.00</text>
<text x="90.7" y="62.9">3.00</text>
<text x="88.9" y="71.8">6.00</text>
<text x="126.6" y="71.5">2.006.00</text>
<text x="95.2" y="83.6">.04</text>
<text x="48" y="86.4">R40.00</text>
<text x="77.4" y="94.7">120.00</text>
<text x="67.4" y="101.5">10.00</text>
<text x="99.8" y="106.6">4.00</text>
<text x="48" y="109.5">2.00</text>
<text x="25.3" y="115.7">1.00</text>
<text x="145.7" y="115.7">2.50</text>
<text x="20.4" y="124.9">R30.00</text>
<text x="78.5" y="125.5">20.00</text>
<text x="96.3" y="122.9">24.00</text>
<text x="48.8" y="129.5">24.00</text>
<text x="123.8" y="127.7">10.00</text>
<text x="83.2" y="140">15.00</text>
<text x="133.8" y="142.1">12.00</text>
<text x="63.8" y="144.7">25.00</text>
<text x="70.6" y="149.3">SECTION A-A</text>
<text x="96.3" y="144.7">20.00</text>
<text x="71.4" y="153.5">SCALE 1 : 40</text>
</g>
<g font-size="4.2" fill="#808080">
<text x="229.9" y="36.8">R20.90</text>
<text x="179" y="53.5">31.58</text>
<text x="207" y="54.3">28.31</text>
<text x="257.3" y="54.3">62.12</text>
<text x="244.9" y="69.6">24.42</text>
<text x="222.2" y="89.1">58.54</text>
</g>
<text font-size="3.6" x="10.8" y="213">SOLIDWORKS Educational Product. For Instructional Use Only.</text>
<g font-size="3.4">
<text x="197.8" y="166">TITLE:</text>
<text x="198.7" y="188.1">SIZE</text>
<text x="207.5" y="188.1">DWG. NO.</text>
<text x="256.5" y="188.2">REV</text>
<text x="198.8" y="201.7">SCALE: 1:32</text>
<text x="217.7" y="201.8">WEIGHT:</text>
<text x="244.5" y="201.7">SHEET 1 OF 1</text>
</g>
<g font-size="2.5">
<text x="173.8" y="161.3">Fuglvog</text>
<text x="186.7" y="161.4">2/1/23</text>
</g>
<text font-size="2.4" x="119.7" y="156.2">UNLESS OTHERWISE SPECIFIED:</text>
<g font-size="2.2">
<text x="119.5" y="161.8">DIMENSIONS ARE IN INCHES</text>
<text x="154.8" y="161.5">DRAWN</text>
<text x="175.4" y="156.7">NAME</text>
<text x="187.9" y="156.7">DATE</text>
<text x="119.5" y="164.4">TOLERANCES:</text>
<text x="119.5" y="167.1">FRACTIONAL</text>
<text x="154.8" y="166.3">CHECKED</text>
<text x="119.5" y="172.4">TWO PLACE DECIMAL</text>
<text x="119.5" y="169.8">ANGULAR: MACH</text>
<text x="142.4" y="169.8">BEND</text>
<text x="154.8" y="171">ENG APPR.</text>
<text x="119.5" y="175">THREE PLACE DECIMAL</text>
<text x="154.9" y="175.7">MFG APPR.</text>
<text x="154.9" y="184.7">COMMENTS:</text>
<text x="154.9" y="180.5">Q.A.</text>
</g>
<g font-size="2.1">
<text x="75.5" y="195.7">NEXT ASSY</text>
<text x="100.8" y="195.7">USED ON</text>
<text x="86.9" y="201.5">APPLICATION</text>
<text x="123.1" y="201.6">DO NOT SCALE DRAWING</text>
</g>
<g font-size="2">
<text x="31.5" y="183">PROPRIETARY AND CONFIDENTIAL</text>
<text x="119.2" y="180.6">INTERPRET GEOMETRIC</text>
<text x="119.2" y="183.1">TOLERANCING PER:</text>
<text x="27.7" y="186.5">THE INFORMATION CONTAINED IN THIS</text>
<text x="27.7" y="189.1">DRAWING IS THE SOLE PROPERTY OF</text>
<text x="27.7" y="191.6">&lt;INSERT COMPANY NAME HERE&gt;. ANY</text>
<text x="119" y="186.6">MATERIAL</text>
<text x="27.7" y="194.1">REPRODUCTION IN PART OR AS A WHOLE</text>
<text x="27.7" y="196.6">WITHOUT THE WRITTEN PERMISSION OF</text>
<text x="119.1" y="193.5">FINISH</text>
<text x="27.7" y="199.1">&lt;INSERT COMPANY NAME HERE&gt; IS</text>
<text x="27.7" y="201.7">PROHIBITED.</text>
</g>
</svg>
